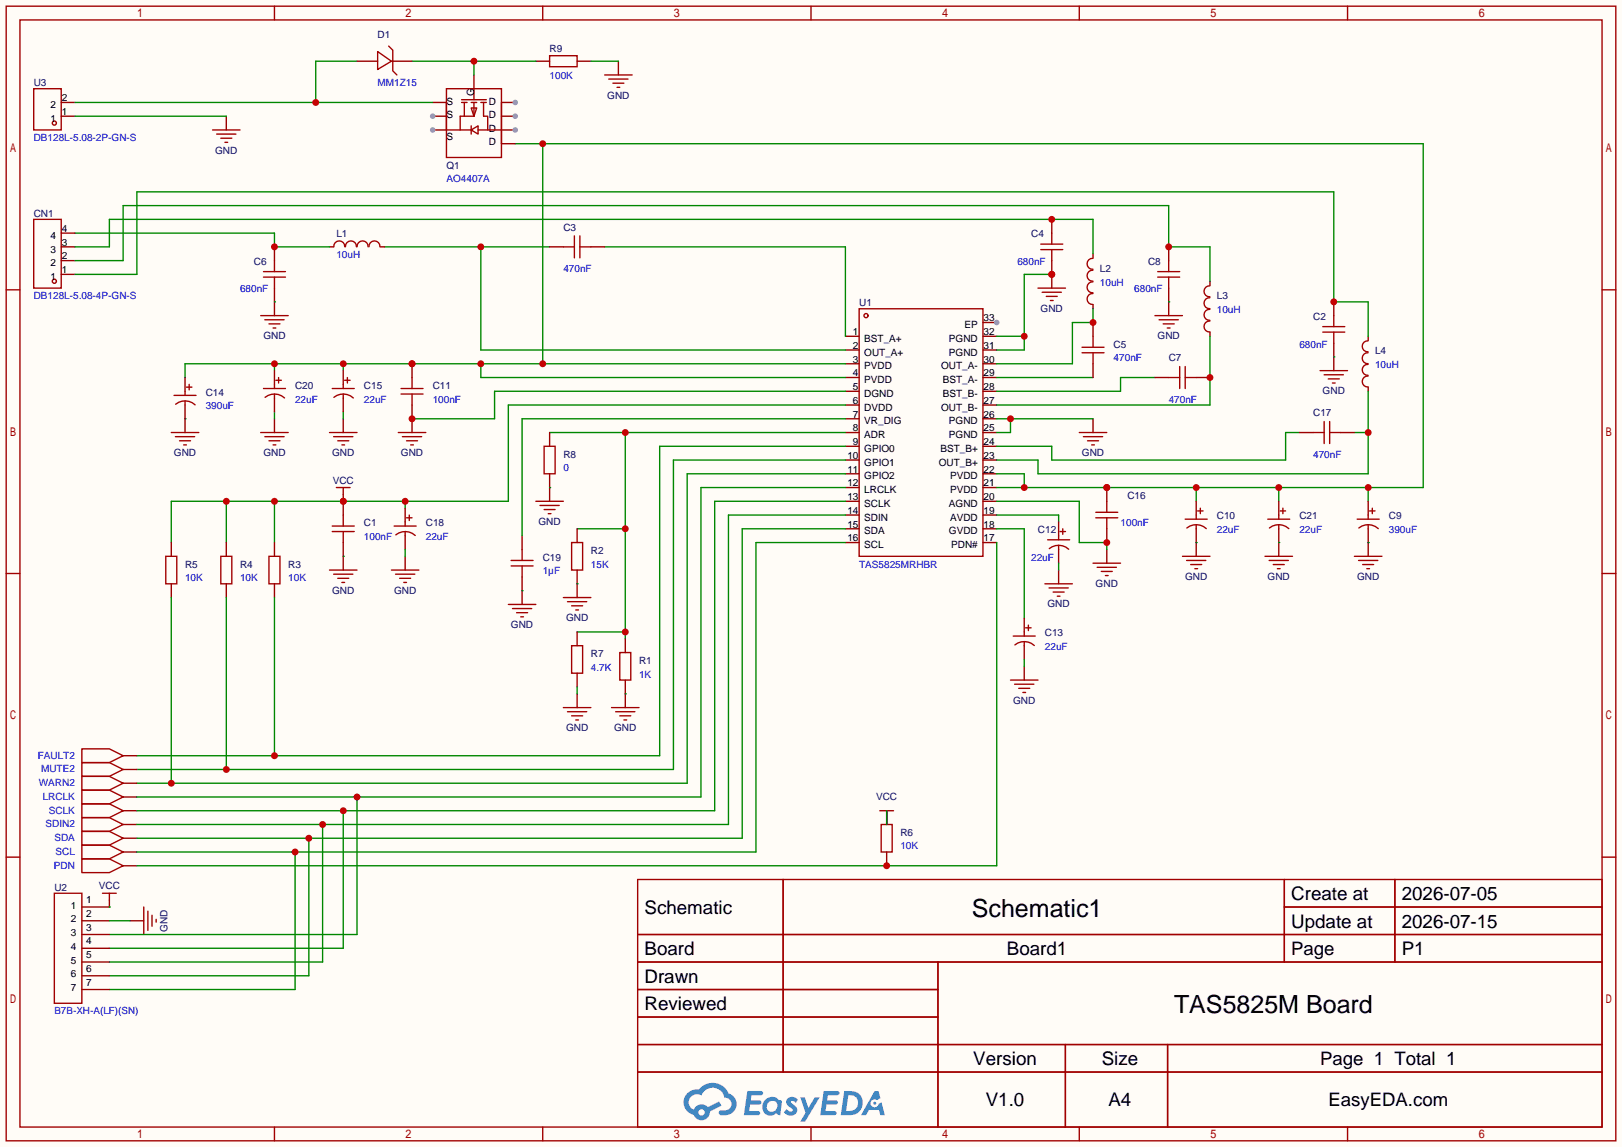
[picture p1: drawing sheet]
<svg xmlns="http://www.w3.org/2000/svg" width="299mm" height="212mm" viewBox="0 0 299 212" stroke-linecap="round" stroke-linejoin="round" font-family="sans-serif">
<path d="M0 0h299.5v211.8h-299.5z" fill="#fffcf7"/>
<g fill="none" stroke="#a10000" stroke-width=".25">
<path d="M1.1 1.1h297.2v209.6h-297.2zM3.7 3.7h292.1v204.5h-292.1zM50.7 1.1v2.6M100.2 1.1v2.6M149.7 1.1v2.6M199.3 1.1v2.6M248.8 1.1v2.6M1.1 53.5h2.6M295.8 53.5h2.5M1.1 105.9h2.6M295.8 105.9h2.5M1.1 158.3h2.6"/>
<path d="M295.8 158.3h2.5M117.7 162.4h178.1v45.8h-178.1zM117.7 172.6h178.1M117.7 177.7h178.1M144.6 162.4v35.6M173.2 177.7v30.5M237.1 162.4v15.3M237.1 167.5h58.7M257.5 162.4v15.3M117.7 182.8h55.5M117.7 192.9h178.1M117.7 187.8h55.5"/>
<path d="M117.7 198h178.1M196.7 192.9v15.3M215.6 192.9v15.3M50.7 208.2v2.5M100.2 208.2v2.5M149.7 208.2v2.5M199.3 208.2v2.5M248.8 208.2v2.5"/>
</g>
<g fill="#5487ff">
<path d="M145.5 202.8a1.3 1.3 0 0 1 1.8 .3l-.4 .6a.54 .54 0 0 0-.9-.2l.1 .2a1.58 1.58 0 0 1 1.1 1.6 1.43 1.43 0 0 1-2.5 .1l.5-.6a.64 .64 0 0 0 .5 .5 .64 .64 0 0 0 .7-.3l-.2-.2a1.6 1.6 0 0 1-1-1.6z"/>
<path d="M147.7 202.7h.9l.7 1.9 1.1-1.9h.9l-2.7 4.5h-.9l1-1.7z"/>
<path d="M138 201.5h1.6a1.31 1.31 0 0 1 1.2 .2 .4 .4 0 0 1-.3 .6h-1.8l-.1 .9h1.6a.4 .4 0 0 1 .4 .4 .4 .4 0 0 1-.4 .4h-1.7l-.2 1.2h.8a1.23 1.23 0 0 1 1.2 .2 .39 .39 0 0 1-.3 .6h-2.7z"/>
<path d="M152.1 201.5h1.6a1.32 1.32 0 0 1 1.3 .2 .39 .39 0 0 1-.4 .6h-1.7l-.2 .9h1.7a.4 .4 0 0 1 .3 .4 .4 .4 0 0 1-.4 .4h-1.7l-.2 1.2h.8a1.23 1.23 0 0 1 1.2 .2 .39 .39 0 0 1-.3 .6h-2.7z"/>
<path d="M161.5 201.5h.7l.4 1.3-.7 .4a.75 .75 0 0 0-1.1 .3 .75 .75 0 0 0 .5 1 .75 .75 0 0 0 .9-.6l.6-.3 .6 2.4h-.9l-.2-1h-1.9l-.5 1h-.9z"/>
<path d="M155.9 201.5l-.7 4.5h1.5a2.27 2.27 0 0 0 2.6-2.3 2.27 2.27 0 0 0-2.7-2.2zM156.6 202.3a1.5 1.5 0 0 1 1.8 1.5 1.5 1.5 0 0 1-1.9 1.4h-.3z"/>
<path d="M141.3 203.1a1.62 1.62 0 0 0-.4 2.1 1.62 1.62 0 0 0 2 .7l.4-.3 .3 .3 .5 .1 .3-2.5-.2-.3h-.4a1.58 1.58 0 0 0-2.5-.1zM141.9 203.6a.99 .99 0 0 1 1.6 .3 .99 .99 0 0 1-.9 1.4 .94 .94 0 0 1-1-.5 .94 .94 0 0 1 .3-1.2z"/>
<path d="M126.9 201.9a2.37 2.37 0 0 0 1.2 4 1.54 1.54 0 0 0 1.7 1 1.54 1.54 0 0 0 1.3-1.6l2.1-1.1-.5-.8-2 1.1a1.57 1.57 0 0 0-2.6 .4 1.5 1.5 0 0 1-.8-2.1 1.5 1.5 0 0 1 2.2-.5 2.23 2.23 0 0 1 2.3-1.4 2.23 2.23 0 0 1 2 1.8 1.16 1.16 0 0 1 1.2 1.1 1.16 1.16 0 0 1-1 1.3h-.7a.47 .47 0 0 0-.6 .3 .47 .47 0 0 0 .4 .6 2.23 2.23 0 0 0 2.3-.7 2.23 2.23 0 0 0 .4-2.3 2.16 2.16 0 0 0-1.3-1.1 3.2 3.2 0 0 0-5.4-.7l-1.2 .1zM129 205.4a.58 .58 0 0 1 1.1 0 .58 .58 0 0 1-1.1 0z"/>
<circle cx="161.5" cy="203.8" r=".28"/>
</g>
<g fill="none" stroke="#a10000" stroke-width=".25">
<path d="M158.6 57h22.9v45.7h-22.9z"/>
<circle cx="159.9" cy="58.3" r=".38"/>
</g>
<g fill="none" stroke="#870000" stroke-width=".25">
<path d="M181.5 59.6h2.5M156.1 62.1h2.5M156.1 64.6h2.5M156.1 67.2h2.5M156.1 69.7h2.5M156.1 72.3h2.5M156.1 74.8h2.5M156.1 77.3h2.5M156.1 79.9h2.5M181.5 62.1h2.5M181.5 64.6h2.5M181.5 67.2h2.5"/>
<path d="M181.5 69.7h2.5M181.5 72.3h2.5M181.5 74.8h2.5M181.5 77.3h2.5M181.5 79.9h2.5M156.1 82.4h2.5M156.1 85h2.5M156.1 87.5h2.5M156.1 90h2.5M156.1 92.6h2.5M156.1 95.1h2.5M156.1 97.7h2.5"/>
<path d="M181.5 82.4h2.5M181.5 85h2.5M181.5 87.5h2.5M181.5 90h2.5M181.5 92.6h2.5M181.5 95.1h2.5M181.5 97.7h2.5M156.1 100.2h2.5M181.5 100.2h2.5"/>
</g>
<circle cx="184" cy="59.6" r=".51" fill="#999"/>
<path d="M71 45.6h30.5M88.8 45.6v19h67.3M111.6 45.6h44.5v16.5" fill="none" stroke="#008700" stroke-width=".25"/>
<circle cx="88.8" cy="45.6" r=".63" fill="#c00"/>
<g fill="none" stroke="#870000" stroke-width=".25">
<path d="M114.2 11.3v2.5M41.8 21.5v2.5M11.3 45.6h2.5M11.3 50.7h2.5M11.3 48.1h2.5M11.3 43.1h2.5M50.7 55.8v2.5M60.8 45.6h.8M70.2 45.6h.8M194.2 50.7v2.5M201.8 46.9v.7M201.8 56.3v.7"/>
<path d="M215.8 55.8v2.5M223.4 51.9v.8M34.2 77.3v2.6M50.7 77.3v2.6M63.4 77.3v2.6M76.1 77.3v2.6M201.8 77.3v2.6M223.4 61.3v.8M246.3 65.9v2.6M252.6 62.1v.8M252.6 71.5v.8M101.5 90v2.6"/>
<path d="M63.4 102.7v2.6M74.8 102.7v2.6M96.4 109.1v2.5M106.6 107.8v2.6M195.5 105.3v2.5M204.3 101.5v2.5M220.9 100.2v2.5M236.1 100.2v2.5M252.6 100.2v2.5M106.6 128.1v2.6M115.4 128.1v2.6M189.1 123.1v2.5"/>
<path d="M24 170.1h2.5"/>
</g>
<g fill="none" stroke="#a10000" stroke-width=".25">
<path d="M111.6 13.8h5.1M112.4 14.6h3.6M113.2 15.4h2M113.9 16.1h.5M39.2 24h5.1M40 24.8h3.6M40.8 25.5h2M41.5 26.3h.5M6.2 40.5h5.1v12.7h-5.1zM48.1 58.3h5.1M48.9 59.1h3.6M49.7 59.8h2"/>
<path d="M61.6 45.6a1.01 1.01 0 0 1 1-1.1 1.01 1.01 0 0 1 1 1.1M63.8 45.6a1.01 1.01 0 0 1 1-1.1 1.01 1.01 0 0 1 1 1.1M65.9 45.6a1.01 1.01 0 0 1 1-1.1 1.01 1.01 0 0 1 1.1 1.1M68.1 45.6a1.01 1.01 0 0 1 1-1.1 1.01 1.01 0 0 1 1 1.1M191.6 53.2h5.1M192.4 54h3.6M193.2 54.7h2M193.9 55.5h.5M201.8 52.1a1.01 1.01 0 0 0-1.1 1 1.01 1.01 0 0 0 1.1 1M201.8 49.9a1.01 1.01 0 0 0-1.1 1 1.01 1.01 0 0 0 1.1 1M201.8 54.2a1.01 1.01 0 0 0-1.1 1 1.01 1.01 0 0 0 1.1 1M201.8 47.7a1.01 1.01 0 0 0-1.1 1 1.01 1.01 0 0 0 1.1 1"/>
<path d="M213.2 58.3h5.1M214 59.1h3.6M214.8 59.8h2M223.4 57.1a1.01 1.01 0 0 0-1.1 1 1.01 1.01 0 0 0 1.1 1.1M223.4 55a1.01 1.01 0 0 0-1.1 1 1.01 1.01 0 0 0 1.1 1M223.4 59.3a1.01 1.01 0 0 0-1.1 1 1.01 1.01 0 0 0 1.1 1M223.4 52.8a1.01 1.01 0 0 0-1.1 1 1.01 1.01 0 0 0 1.1 1M31.6 79.9h5.1M48.1 79.9h5.1M50.4 60.6h.5M60.8 79.9h5.1M73.5 79.9h5.1"/>
<path d="M199.3 79.9h5M215.5 60.6h.5M243.7 68.5h5.1M244.5 69.2h3.5M245.2 70h2.1M246 70.7h.5M252.6 67.3a1.01 1.01 0 0 0-1.1 1 1.01 1.01 0 0 0 1.1 1M252.6 65.1a1.01 1.01 0 0 0-1.1 1.1 1.01 1.01 0 0 0 1.1 1M252.6 69.4a1.01 1.01 0 0 0-1.1 1.1 1.01 1.01 0 0 0 1.1 1M252.6 63a1.01 1.01 0 0 0-1.1 1 1.01 1.01 0 0 0 1.1 1M32.4 80.6h3.5M33.1 81.4h2.1"/>
<path d="M33.9 82.2h.5M48.9 80.6h3.6M49.7 81.4h2M50.4 82.2h.5M61.6 80.6h3.6M62.4 81.4h2M63.1 82.2h.5M74.3 80.6h3.6M75.1 81.4h2M75.8 82.2h.5M98.9 92.6h5.1M99.7 93.3h3.6"/>
<path d="M100.5 94.1h2M101.2 94.9h.5M200 80.6h3.6M200.8 81.4h2M201.5 82.2h.6M60.8 105.3h5.1M61.6 106h3.6M62.4 106.8h2M63.1 107.6h.5M72.3 105.3h5M73 106h3.6M73.8 106.8h2"/>
<path d="M74.5 107.6h.6M93.9 111.6h5M94.6 112.4h3.6M95.4 113.2h2M96.1 113.9h.5M104 110.4h5.1M104.8 111.1h3.5M105.5 111.9h2.1M106.3 112.6h.5M192.9 107.8h5.1M193.7 108.6h3.5M194.4 109.3h2.1"/>
<path d="M195.2 110.1h.5M201.8 104h5.1M202.6 104.8h3.5M203.3 105.5h2.1M204.1 106.3h.5M218.3 102.7h5.1M219.1 103.5h3.5M219.8 104.3h2.1M220.6 105h.5M233.6 102.7h5M234.3 103.5h3.6M235.1 104.3h2"/>
<path d="M235.8 105h.5M250.1 102.7h5M250.8 103.5h3.6M251.6 104.3h2M252.3 105h.6M104 130.7h5.1M104.8 131.4h3.5M105.5 132.2h2.1M106.3 133h.5M112.9 130.7h5.1M113.7 131.4h3.5M114.4 132.2h2.1"/>
<path d="M115.2 133h.5M186.6 125.6h5M187.3 126.4h3.6M188.1 127.1h2M188.8 127.9h.6M26.5 167.5v5.1M27.3 168.3v3.5M28.1 169v2.1M28.8 169.8v.5"/>
<circle cx="10" cy="51.9" r=".38"/>
</g>
<path d="M13.8 43.1h36.9v2.5h10.1M184 69.7h17.8M250.1 79.9h2.5M252.6 72.3v15.2h-61v-2.5h-7.6" fill="none" stroke="#008700" stroke-width=".25"/>
<circle cx="252.6" cy="79.9" r=".63" fill="#c00"/>
<path d="M194.2 50.7h-5.1v13.9h-5.1M201.8 57v2.6h-3.8v7.6h-14M184 62.1h5.1M223.4 62.1v12.7h-39.4" fill="none" stroke="#008700" stroke-width=".25"/>
<g fill="#c00">
<circle cx="189.1" cy="62.1" r=".63"/>
<circle cx="194.2" cy="50.7" r=".63"/>
</g>
<path d="M13.8 50.7h11.5v-15.3h221v20.4h6.3v6.3M13.8 48.1h8.9v-10.1h193.1v7.6h7.6v6.3M13.8 45.6h6.4v-5.1h181.6v6.4M184 77.3h17.8M186.6 77.3v2.6h-2.6M213.2 69.7h-6.3v2.6h-22.9M239.9 79.9h-2.5v5.1h-43.2v-2.6h-10.2" fill="none" stroke="#008700" stroke-width=".25"/>
<circle cx="186.6" cy="77.3" r=".63" fill="#c00"/>
<path d="M95.1 26.5h167.7v63.5h-78.8M100.2 26.5v40.7M50.7 67.2v1.3M63.4 67.2v1.3M88.8 67.2v2.5h67.3M156.1 67.2h-121.9v2.5M184 87.5h5.1v2.5M220.9 90v2.6M236.1 90v2.6M252.6 90v2.6" fill="none" stroke="#008700" stroke-width=".25"/>
<g fill="#c00">
<circle cx="189.1" cy="90" r=".63"/>
<circle cx="204.3" cy="90" r=".63"/>
<circle cx="220.9" cy="90" r=".63"/>
<circle cx="236.1" cy="90" r=".63"/>
<circle cx="252.6" cy="90" r=".63"/>
<circle cx="100.2" cy="26.5" r=".63"/>
<circle cx="100.2" cy="67.2" r=".63"/>
<circle cx="88.8" cy="67.2" r=".63"/>
<circle cx="76.1" cy="67.2" r=".63"/>
<circle cx="63.4" cy="67.2" r=".63"/>
<circle cx="50.7" cy="67.2" r=".63"/>
</g>
<path d="M96.4 98.9v2.6M96.4 106.6v2.5" fill="none" stroke="#870000" stroke-width=".25"/>
<path d="M94.4 103.5h4M94.4 104.5h4M96.4 101.5v2M96.4 104.5v2.1" fill="none" stroke="#a10000" stroke-width=".25"/>
<path d="M34.2 77.3h.1M63.4 76.1v1.2M156.1 74.8h-62.2v17.8h-62.3v7.6M156.1 72.3h-64.8v5h-15.2M41.8 92.6v7.6M50.7 92.6v7.6M74.8 92.6v1.3M184 92.6h15.3v7.6h5v1.3M184 95.1h11.5v1.3M184 97.7h5.1v16.5" fill="none" stroke="#008700" stroke-width=".25"/>
<g fill="#c00">
<circle cx="74.8" cy="92.6" r=".63"/>
<circle cx="63.4" cy="92.6" r=".63"/>
<circle cx="50.7" cy="92.6" r=".63"/>
<circle cx="41.8" cy="92.6" r=".63"/>
</g>
<path d="M104 45.6h2M106 43.6v4M107.1 43.6v4M107.1 45.6h2M202.3 95.6h4.1" fill="none" stroke="#a10000" stroke-width=".25"/>
<path d="M101.5 45.6h2.5M109.1 45.6h2.5M204.3 97.7v2.5" fill="none" stroke="#870000" stroke-width=".25"/>
<circle cx="204.3" cy="100.2" r=".63" fill="#c00"/>
<path d="M202.3 94.6h4.1M204.3 92.6v2" fill="none" stroke="#a10000" stroke-width=".25"/>
<path d="M204.3 90v2.6" fill="none" stroke="#870000" stroke-width=".25"/>
<circle cx="204.3" cy="90" r=".63" fill="#c00"/>
<path d="M48.6 51.2h4.1M48.6 50.2h4.1M50.7 48.1v2.1M204.3 95.6v2.1" fill="none" stroke="#a10000" stroke-width=".25"/>
<path d="M50.7 45.6v2.5M50.7 53.2v2.6" fill="none" stroke="#870000" stroke-width=".25"/>
<circle cx="50.7" cy="45.6" r=".63" fill="#c00"/>
<path d="M50.7 51.2v2M192.2 46.1h4" fill="none" stroke="#a10000" stroke-width=".25"/>
<path d="M194.2 48.1v2.6" fill="none" stroke="#870000" stroke-width=".25"/>
<circle cx="194.2" cy="50.7" r=".63" fill="#c00"/>
<path d="M192.2 45.1h4M194.2 43.1v2" fill="none" stroke="#a10000" stroke-width=".25"/>
<path d="M194.2 40.5v2.6" fill="none" stroke="#870000" stroke-width=".25"/>
<circle cx="194.2" cy="40.5" r=".63" fill="#c00"/>
<path d="M194.2 46.1v2M213.7 51.2h4.1M213.7 50.2h4.1M215.8 48.1v2.1" fill="none" stroke="#a10000" stroke-width=".25"/>
<path d="M215.8 45.6v2.5M215.8 53.2v2.6" fill="none" stroke="#870000" stroke-width=".25"/>
<circle cx="215.8" cy="45.6" r=".63" fill="#c00"/>
<path d="M215.8 51.2v2M246.3 58.3v2M244.2 61.3h4.1M244.2 60.3h4.1" fill="none" stroke="#a10000" stroke-width=".25"/>
<path d="M246.3 55.8v2.5M246.3 63.4v2.5" fill="none" stroke="#870000" stroke-width=".25"/>
<circle cx="246.3" cy="55.8" r=".63" fill="#c00"/>
<path d="M199.8 65.2h4M199.8 64.1h4M201.8 62.1v2M246.3 61.3v2.1" fill="none" stroke="#a10000" stroke-width=".25"/>
<path d="M201.8 59.6v2.5M201.8 67.2v2.5" fill="none" stroke="#870000" stroke-width=".25"/>
<circle cx="201.8" cy="59.6" r=".63" fill="#c00"/>
<path d="M201.8 65.2v2M217.8 67.7v4.1M218.8 69.7h2.1M218.8 67.7v4.1" fill="none" stroke="#a10000" stroke-width=".25"/>
<path d="M213.2 69.7h2.6M220.9 69.7h2.5" fill="none" stroke="#870000" stroke-width=".25"/>
<circle cx="223.4" cy="69.7" r=".63" fill="#c00"/>
<path d="M76.1 72.8v2M215.8 69.7h2M242.4 79.9h2.1M244.5 77.9v4M245.5 79.9h2M245.5 77.9v4M61.3 97.2h4.1M61.3 98.2h4.1M63.4 95.1v2.1M63.4 98.2v2" fill="none" stroke="#a10000" stroke-width=".25"/>
<path d="M76.1 67.2v2.5M239.9 79.9h2.5M247.5 79.9h2.6M63.4 92.6v2.5M63.4 100.2v2.5" fill="none" stroke="#870000" stroke-width=".25"/>
<path d="M50.7 55.8h.1M215.8 55.8h.1M246.3 65.9h.1" fill="none" stroke="#008700" stroke-width=".25"/>
<circle cx="76.1" cy="67.2" r=".63" fill="#c00"/>
<path d="M74 71.8h4.1M76.1 69.7v2.1" fill="none" stroke="#a10000" stroke-width=".25"/>
<path d="M76.1 74.8v2.5" fill="none" stroke="#870000" stroke-width=".25"/>
<circle cx="76.1" cy="77.3" r=".63" fill="#c00"/>
<path d="M74 72.8h4.1" fill="none" stroke="#a10000" stroke-width=".25"/>
<path d="M63.4 102.7h.1" fill="none" stroke="#008700" stroke-width=".25"/>
<path d="M63.4 91.3v1.3" fill="none" stroke="#870000" stroke-width=".25"/>
<circle cx="63.4" cy="92.6" r=".63" fill="#c00"/>
<path d="M62.1 90h2.5M63.4 90v1.3" fill="none" stroke="#a10000" stroke-width=".25"/>
<path d="M101.5 79.9h54.6M115.4 79.9v38.1M156.1 77.3h-59.7v21.6M106.6 97.7h8.8M106.6 116.7h8.8" fill="none" stroke="#008700" stroke-width=".25"/>
<g fill="#c00">
<circle cx="115.4" cy="79.9" r=".63"/>
<circle cx="115.4" cy="97.7" r=".63"/>
<circle cx="115.4" cy="116.7" r=".63"/>
</g>
<path d="M101.5 10.3h5.1v2h-5.1zM100.5 82.4h2v5.1h-2zM30.6 102.7h2v5.1h-2zM40.8 102.7h2v5.1h-2zM49.7 102.7h2v5.1h-2zM105.5 100.2h2.1v5.1h-2.1zM105.5 119.3h2.1v5h-2.1zM114.4 120.5h2.1v5.1h-2.1zM162.4 149.7h2.6M162.7 152.3h2v5.1h-2zM163.7 149.7v1.3" fill="none" stroke="#a10000" stroke-width=".25"/>
<g fill="none" stroke="#870000" stroke-width=".25">
<path d="M98.9 11.3h2.6M106.6 11.3h2.5M101.5 79.9v2.5M101.5 87.5v2.5M106.6 97.7v2.5M31.6 100.2v2.5M31.6 107.8v2.6M41.8 100.2v2.5M41.8 107.8v2.6M50.7 100.2v2.5M50.7 107.8v2.6M106.6 105.3v2.5"/>
<path d="M106.6 116.7v2.6M115.4 118v2.5M106.6 124.3v2.6M115.4 125.6v2.5M163.7 149.7v2.6M163.7 157.4v2.5"/>
</g>
<path d="M50.7 76.1v1.2M101.5 90h.1M156.1 82.4h-34.3v57.2h-96.5M50.7 110.4v29.2M106.6 107.8h.1M115.4 128.1h.1" fill="none" stroke="#008700" stroke-width=".25"/>
<circle cx="50.7" cy="139.6" r=".63" fill="#c00"/>
<path d="M156.1 85h-31.8v57.1h-99M41.8 110.4v31.7" fill="none" stroke="#008700" stroke-width=".25"/>
<circle cx="41.8" cy="142.1" r=".63" fill="#c00"/>
<path d="M156.1 87.5h-29.2v57.2h-101.6M31.6 110.4v34.3" fill="none" stroke="#008700" stroke-width=".25"/>
<circle cx="31.6" cy="144.7" r=".63" fill="#c00"/>
<path d="M22.7 139.6h2.6M22.7 142.1h2.6M22.7 144.7h2.6M22.7 147.2h2.6M22.7 149.7h2.6M22.7 152.3h2.6M22.7 159.9h2.6M22.7 157.4h2.6M22.7 154.8h2.6" fill="none" stroke="#870000" stroke-width=".25"/>
<path d="M15.1 138.3h5.1l2.5 1.3-2.5 1.2h-5.1zM15.1 140.8h5.1l2.5 1.3-2.5 1.3h-5.1zM15.1 143.4h5.1l2.5 1.3-2.5 1.2h-5.1zM15.1 145.9h5.1l2.5 1.3-2.5 1.3h-5.1zM15.1 148.5h5.1l2.5 1.2-2.5 1.3h-5.1zM15.1 151h5.1l2.5 1.3-2.5 1.2h-5.1zM15.1 158.6h5.1l2.5 1.3-2.5 1.3h-5.1zM15.1 156.1h5.1l2.5 1.3-2.5 1.2h-5.1zM15.1 153.5h5.1l2.5 1.3-2.5 1.3h-5.1z" fill="none" stroke="#a10000" stroke-width=".25"/>
<path d="M156.1 92.6h-24.1v57.1h-106.7M63.4 149.7v25.4h-43.2" fill="none" stroke="#008700" stroke-width=".25"/>
<circle cx="63.4" cy="149.7" r=".63" fill="#c00"/>
<path d="M156.1 90h-26.7v57.2h-104.1M65.9 147.2v25.4h-45.7" fill="none" stroke="#008700" stroke-width=".25"/>
<circle cx="65.9" cy="147.2" r=".63" fill="#c00"/>
<path d="M156.1 95.1h-21.6v57.2h-109.2M59.6 152.3v25.4h-39.4" fill="none" stroke="#008700" stroke-width=".25"/>
<circle cx="59.6" cy="152.3" r=".63" fill="#c00"/>
<path d="M156.1 97.7h-19.1v57.1h-111.7M57 154.8v25.4h-36.8" fill="none" stroke="#008700" stroke-width=".25"/>
<circle cx="57" cy="154.8" r=".63" fill="#c00"/>
<path d="M156.1 100.2h-16.5v57.2h-114.3M54.5 157.4v25.4h-34.3" fill="none" stroke="#008700" stroke-width=".25"/>
<circle cx="54.5" cy="157.4" r=".63" fill="#c00"/>
<path d="M184 100.2v59.7h-158.7" fill="none" stroke="#008700" stroke-width=".25"/>
<circle cx="163.7" cy="159.9" r=".63" fill="#c00"/>
<path d="M106.6 126.9v1.2M163.7 149.7v2.6M20.2 167.5h.1M20.2 170.1h3.8" fill="none" stroke="#008700" stroke-width=".25"/>
<path d="M11.3 18.9h2.5M11.3 21.5h2.5M79.9 21.5h2.5M15.1 170.1h5.1M15.1 172.6h5.1M15.1 175.1h5.1M15.1 177.7h5.1M20.2 166.2v1.3h-5.1M15.1 180.2h5.1M15.1 182.8h5.1" fill="none" stroke="#870000" stroke-width=".25"/>
<g fill="none" stroke="#a10000" stroke-width=".25">
<path d="M6.2 16.4h5.1v7.6h-5.1zM10 165h5.1v20.3h-5.1zM18.9 165h2.6M20.2 165v1.2"/>
<circle cx="10" cy="22.7" r=".38"/>
</g>
<circle cx="79.9" cy="21.5" r=".51" fill="#999"/>
<path d="M92.6 21.5h2.5" fill="none" stroke="#870000" stroke-width=".25"/>
<circle cx="95.1" cy="21.5" r=".51" fill="#999"/>
<path d="M79.9 24h2.5" fill="none" stroke="#870000" stroke-width=".25"/>
<circle cx="79.9" cy="24" r=".51" fill="#999"/>
<path d="M92.6 24h2.5" fill="none" stroke="#870000" stroke-width=".25"/>
<circle cx="95.1" cy="24" r=".51" fill="#999"/>
<path d="M92.6 18.9h2.5M92.6 26.5h2.5" fill="none" stroke="#870000" stroke-width=".25"/>
<path d="M87.5 16.4v2" fill="none" stroke="#a10000" stroke-width=".25"/>
<circle cx="95.1" cy="18.9" r=".51" fill="#999"/>
<path d="M79.9 18.9h2.5M87.5 13.8v2.6" fill="none" stroke="#870000" stroke-width=".25"/>
<g fill="none" stroke="#a10000" stroke-width=".25">
<path d="M82.4 16.4h10.2v12.7h-10.2zM82.4 18.9v5.1h2.6M85.2 18.4h4.6M85.2 18.9h1M85.7 18.9v2.6M87 19.9h1l-.5 1.6zM87 18.9h1M87.5 18.9v2.6h-2.5v2.5h2M88.8 18.9h1M89.3 18.9v2.6h.7v2.5h-1.7M92.6 18.9v7.6M87 24l1.3-.8v1.6z"/>
<path d="M87 23.2v1.6M90 24h2.6"/>
</g>
<path d="M13.8 18.9h66.1M65.9 11.3h-7.6v7.6M96.4 109.1h.1" fill="none" stroke="#008700" stroke-width=".25"/>
<circle cx="58.3" cy="18.9" r=".63" fill="#c00"/>
<path d="M76.1 11.3h22.8M87.5 11.3v2.5" fill="none" stroke="#008700" stroke-width=".25"/>
<circle cx="87.5" cy="11.3" r=".63" fill="#c00"/>
<g fill="none" stroke="#870000" stroke-width=".25">
<path d="M65.9 11.3h3.8M72.3 11.3h3.8M34.2 69.7v2.6M34.2 74.8v2.5M50.7 68.5v2.5M50.7 73.5v2.6M63.4 68.5v2.5M63.4 73.5v2.6M74.8 93.9v2.5M74.8 98.9v2.6M195.5 96.4v2.5M220.9 92.6v2.5"/>
<path d="M220.9 97.7v2.5M236.1 92.6v2.5M236.1 97.7v2.5M252.6 92.6v2.5M252.6 97.7v2.5M189.1 114.2v2.5M189.1 119.3v2.5M195.5 101.5v2.5"/>
</g>
<g fill="none" stroke="#a10000" stroke-width=".25">
<path d="M69.7 9.5l2.6 1.8-2.6 1.5zM71.8 8.5l.7 .8v3.8l.8 .7M32.1 73h4.1M32.4 74.7a2.74 2.74 0 0 1 3.6 .1M34.2 72.3v.7M34.2 74v.8M34.4 71.5h1M34.9 71v1M48.6 71.8h4.1M48.9 73.4a2.74 2.74 0 0 1 3.6 .1M50.7 71v.8M50.7 72.8v.7"/>
<path d="M50.9 70.2h1M51.4 69.7v1M61.3 71.8h4.1M61.6 73.4a2.74 2.74 0 0 1 3.6 .1M63.4 71v.8M63.4 72.8v.7M63.6 70.2h1M64.1 69.7v1M72.8 97.2h4M73.1 98.8a2.74 2.74 0 0 1 3.6 .1M74.8 96.4v.8M74.8 98.2v.7"/>
<path d="M75.1 95.6h1M75.6 95.1v1M193.4 99.7h4.1M195.5 98.9v.8M195.7 98.2h1M196.2 97.7v1M218.8 95.9h4.1M219.1 97.5a2.74 2.74 0 0 1 3.6 .1M220.9 95.1v.8M220.9 96.9v.8M221.1 94.4h1M221.6 93.9v1"/>
<path d="M234.1 95.9h4M234.4 97.5a2.74 2.74 0 0 1 3.6 .1M236.1 95.1v.8M236.1 96.9v.8M236.3 94.4h1.1M236.9 93.9v1M250.6 95.9h4M250.9 97.5a2.74 2.74 0 0 1 3.6 .1M252.6 95.1v.8M252.6 96.9v.8M252.9 94.4h1M253.4 93.9v1"/>
<path d="M187.1 117.5h4M187.4 119.1a2.74 2.74 0 0 1 3.6 .1M189.1 116.7v.8M189.1 118.5v.8M189.4 116h1M189.9 115.4v1.1M193.7 101.3a2.74 2.74 0 0 1 3.6 .1M195.5 100.7v.8"/>
</g>
<path d="M109.1 11.3h5.1M13.8 21.5h28M74.8 101.5v1.2M195.5 104v1.3M220.9 100.2h.1M236.1 100.2h.1M252.6 100.2h.1M189.1 121.8v1.3" fill="none" stroke="#008700" stroke-width=".25"/>
<g font-size="4.6">
<text x="179.4" y="169.4">Schematic1</text>
<text x="216.8" y="187.1">TAS5825M Board</text>
</g>
<g font-size="3.5">
<text x="238.4" y="166.2">Create at</text>
<text x="258.8" y="166.2">2026-07-05</text>
<text x="119" y="168.8">Schematic</text>
<text x="238.4" y="171.3">Update at</text>
<text x="258.8" y="171.3">2026-07-15</text>
<text x="119" y="176.4">Board</text>
<text x="185.9" y="176.4">Board1</text>
<text x="258.8" y="176.4">P1</text>
<text x="119" y="181.5">Drawn</text>
<text x="119" y="186.6">Reviewed</text>
<text x="179.7" y="196.7">Version</text>
<text x="203.4" y="196.7">Size</text>
<text x="182" y="204.3">V1.0</text>
<text x="204.7" y="204.3">A4</text>
</g>
<g font-size="3.4">
<text x="238.4" y="176.4">Page</text>
<text x="243.7" y="196.7">Page 1 Total 1</text>
<text x="245.3" y="204.3">EasyEDA.com</text>
</g>
<g font-size="1.8" fill="#000080">
<text x="69.7" y="7">D1</text>
<text x="101.5" y="9.6">R9</text>
<text x="6.2" y="15.9">U3</text>
<text x="112.1" y="18.2">GND</text>
<text x="39.7" y="28.4">GND</text>
<text x="82.4" y="31.2">Q1</text>
<text x="6.2" y="40.1">CN1</text>
<text x="62.1" y="43.9">L1</text>
<text x="104" y="42.6">C3</text>
<text x="190.4" y="43.9">C4</text>
<text x="46.9" y="48.9">C6</text>
<text x="203.1" y="50.2">L2</text>
<text x="212" y="48.9">C8</text>
<text x="158.6" y="56.6">U1</text>
<text x="192.1" y="57.6">GND</text>
<text x="224.7" y="55.3">L3</text>
<text x="242.4" y="59.1">C2</text>
<text x="48.6" y="62.7">GND</text>
<text x="205.6" y="64.2">C5</text>
<text x="213.7" y="62.7">GND</text>
<text x="253.9" y="65.5">L4</text>
<text x="54.5" y="71.8">C20</text>
<text x="67.2" y="71.8">C15</text>
<text x="79.9" y="71.8">C11</text>
<text x="215.8" y="66.7">C7</text>
<text x="38" y="73.1">C14</text>
<text x="242.4" y="76.9">C17</text>
<text x="244.2" y="72.8">GND</text>
<text x="32.1" y="84.2">GND</text>
<text x="48.6" y="84.2">GND</text>
<text x="61.3" y="84.2">GND</text>
<text x="61.4" y="89.3">VCC</text>
<text x="74" y="84.2">GND</text>
<text x="104" y="84.5">R8</text>
<text x="199.7" y="84.2">GND</text>
<text x="208.2" y="92.1">C16</text>
<text x="224.7" y="95.9">C10</text>
<text x="239.9" y="95.9">C21</text>
<text x="256.4" y="95.9">C9</text>
<text x="67.2" y="97.2">C1</text>
<text x="78.6" y="97.2">C18</text>
<text x="99.4" y="96.9">GND</text>
<text x="191.6" y="98.5">C12</text>
<text x="34.2" y="104.8">R5</text>
<text x="44.3" y="104.8">R4</text>
<text x="53.2" y="104.8">R3</text>
<text x="100.2" y="103.6">C19</text>
<text x="109.1" y="102.3">R2</text>
<text x="218.8" y="107.1">GND</text>
<text x="234" y="107.1">GND</text>
<text x="250.5" y="107.1">GND</text>
<text x="61.3" y="109.6">GND</text>
<text x="72.7" y="109.6">GND</text>
<text x="193.4" y="112.2">GND</text>
<text x="202.3" y="108.4">GND</text>
<text x="94.3" y="116">GND</text>
<text x="104.5" y="114.7">GND</text>
<text x="192.9" y="117.5">C13</text>
<text x="109.1" y="121.3">R7</text>
<text x="118" y="122.6">R1</text>
<text x="187" y="130">GND</text>
<text x="104.5" y="135">GND</text>
<text x="113.4" y="135">GND</text>
<text x="161.8" y="147.7">VCC</text>
<text x="166.2" y="154.4">R6</text>
<text x="10" y="164.5">U2</text>
<text x="18.2" y="164.3">VCC</text>
<text x="30.9" y="172.1" transform="rotate(-90 30.9 172.1)">GND</text>
</g>
<g font-size="1.8" fill="#00f">
<text x="69.7" y="15.9">MM1Z15</text>
<text x="101.5" y="14.7">100K</text>
<text x="6.2" y="26.1">DB128L-5.08-2P-GN-S</text>
<text x="82.4" y="33.7">AO4407A</text>
<text x="62.1" y="47.7">10uH</text>
<text x="104" y="50.2">470nF</text>
<text x="187.8" y="48.9">680nF</text>
<text x="203.1" y="52.8">10uH</text>
<text x="6.2" y="55.3">DB128L-5.08-4P-GN-S</text>
<text x="44.3" y="54">680nF</text>
<text x="209.4" y="54">680nF</text>
<text x="224.7" y="57.8">10uH</text>
<text x="239.9" y="64.2">680nF</text>
<text x="205.6" y="66.7">470nF</text>
<text x="253.9" y="68">10uH</text>
<text x="38" y="75.6">390uF</text>
<text x="54.5" y="74.3">22uF</text>
<text x="67.2" y="74.3">22uF</text>
<text x="79.9" y="74.3">100nF</text>
<text x="215.8" y="74.3">470nF</text>
<text x="104" y="87">0</text>
<text x="242.4" y="84.5">470nF</text>
<text x="67.2" y="99.7">100nF</text>
<text x="78.6" y="99.7">22uF</text>
<text x="206.9" y="97.2">100nF</text>
<text x="224.7" y="98.5">22uF</text>
<text x="239.9" y="98.5">22uF</text>
<text x="256.4" y="98.5">390uF</text>
<text x="34.2" y="107.4">10K</text>
<text x="44.3" y="107.4">10K</text>
<text x="53.2" y="107.4">10K</text>
<text x="100.2" y="106.1">1µF</text>
<text x="109.1" y="104.8">15K</text>
<text x="158.6" y="104.8">TAS5825MRHBR</text>
<text x="190.4" y="103.6">22uF</text>
<text x="109.1" y="123.9">4.7K</text>
<text x="118" y="125.1">1K</text>
<text x="192.9" y="120.1">22uF</text>
<text x="7" y="140.1">FAULT2</text>
<text x="7.6" y="142.7">MUTE2</text>
<text x="7.2" y="145.2">WARN2</text>
<text x="7.9" y="147.7">LRCLK</text>
<text x="8.4" y="152.8">SDIN2</text>
<text x="9" y="150.3">SCLK</text>
<text x="10" y="155.4">SDA</text>
<text x="9.9" y="160.4">PDN</text>
<text x="10.3" y="157.9">SCL</text>
<text x="166.2" y="156.9">10K</text>
<text x="10" y="187.4">B7B-XH-A(LF)(SN)</text>
</g>
<g font-size="1.8">
<text x="87.5" y="17.8" transform="rotate(-90 87.5 17.8)">G</text>
<text x="9.3" y="22.5">1</text>
<text x="9.3" y="20">2</text>
<text x="11.4" y="21.2">1</text>
<text x="11.4" y="18.7">2</text>
<text x="82.4" y="21.8">S</text>
<text x="82.4" y="19.5">S</text>
<text x="90.3" y="21.8">D</text>
<text x="90.3" y="19.5">D</text>
<text x="82.4" y="25.8">S</text>
<text x="90.3" y="24.3">D</text>
<text x="90.3" y="26.8">D</text>
<text x="9.3" y="46.6">3</text>
<text x="9.3" y="44.1">4</text>
<text x="11.4" y="47.9">2</text>
<text x="11.4" y="45.4">3</text>
<text x="11.4" y="42.8">4</text>
<text x="9.3" y="51.7">1</text>
<text x="9.3" y="49.2">2</text>
<text x="11.4" y="50.4">1</text>
<text x="181.6" y="59.3">33</text>
<text x="157.5" y="61.9">1</text>
<text x="157.5" y="64.4">2</text>
<text x="159.6" y="63.1">BST_A+</text>
<text x="159.6" y="65.7">OUT_A+</text>
<text x="175.2" y="65.7">PGND</text>
<text x="175.2" y="63.1">PGND</text>
<text x="178.1" y="60.6">EP</text>
<text x="181.6" y="64.4">31</text>
<text x="181.6" y="61.9">32</text>
<text x="157.5" y="67">3</text>
<text x="157.5" y="69.5">4</text>
<text x="159.6" y="68.2">PVDD</text>
<text x="159.6" y="70.8">PVDD</text>
<text x="173.8" y="68.2">OUT_A-</text>
<text x="174.1" y="70.8">BST_A-</text>
<text x="181.6" y="69.5">29</text>
<text x="181.6" y="67">30</text>
<text x="157.5" y="72">5</text>
<text x="157.5" y="74.6">6</text>
<text x="157.5" y="77.1">7</text>
<text x="159.6" y="73.3">DGND</text>
<text x="159.6" y="75.8">DVDD</text>
<text x="173.8" y="75.8">OUT_B-</text>
<text x="174.1" y="73.3">BST_B-</text>
<text x="181.6" y="77.1">26</text>
<text x="181.6" y="74.6">27</text>
<text x="181.6" y="72">28</text>
<text x="157.5" y="79.7">8</text>
<text x="157.5" y="82.2">9</text>
<text x="159.6" y="78.4">VR_DIG</text>
<text x="159.6" y="80.9">ADR</text>
<text x="159.6" y="83.5">GPIO0</text>
<text x="173.6" y="83.5">BST_B+</text>
<text x="175.2" y="80.9">PGND</text>
<text x="175.2" y="78.4">PGND</text>
<text x="181.6" y="82.2">24</text>
<text x="181.6" y="79.7">25</text>
<text x="156.4" y="84.7">10</text>
<text x="156.4" y="87.3">11</text>
<text x="156.4" y="89.8">12</text>
<text x="159.6" y="86">GPIO1</text>
<text x="159.6" y="88.5">GPIO2</text>
<text x="173.3" y="86">OUT_B+</text>
<text x="175.4" y="88.5">PVDD</text>
<text x="181.6" y="89.8">21</text>
<text x="181.6" y="87.3">22</text>
<text x="181.6" y="84.7">23</text>
<text x="156.4" y="92.4">13</text>
<text x="156.4" y="94.9">14</text>
<text x="159.6" y="91.1">LRCLK</text>
<text x="159.6" y="93.6">SCLK</text>
<text x="175.2" y="93.6">AGND</text>
<text x="175.4" y="91.1">PVDD</text>
<text x="181.6" y="94.9">19</text>
<text x="181.6" y="92.4">20</text>
<text x="156.4" y="97.4">15</text>
<text x="156.4" y="100">16</text>
<text x="159.6" y="96.2">SDIN</text>
<text x="159.6" y="98.7">SDA</text>
<text x="159.6" y="101.2">SCL</text>
<text x="175.2" y="98.7">GVDD</text>
<text x="175.4" y="96.2">AVDD</text>
<text x="175.6" y="101.2">PDN#</text>
<text x="181.6" y="100">17</text>
<text x="181.6" y="97.4">18</text>
<text x="13.1" y="167.8">1</text>
<text x="15.9" y="166.8">1</text>
<text x="13.1" y="170.4">2</text>
<text x="13.1" y="172.9">3</text>
<text x="15.9" y="169.3">2</text>
<text x="15.9" y="171.9">3</text>
<text x="13.1" y="175.4">4</text>
<text x="13.1" y="178">5</text>
<text x="15.9" y="174.4">4</text>
<text x="15.9" y="177">5</text>
<text x="15.9" y="179.5">6</text>
<text x="13.1" y="180.5">6</text>
<text x="13.1" y="183.1">7</text>
<text x="15.9" y="182">7</text>
</g>
</svg>
